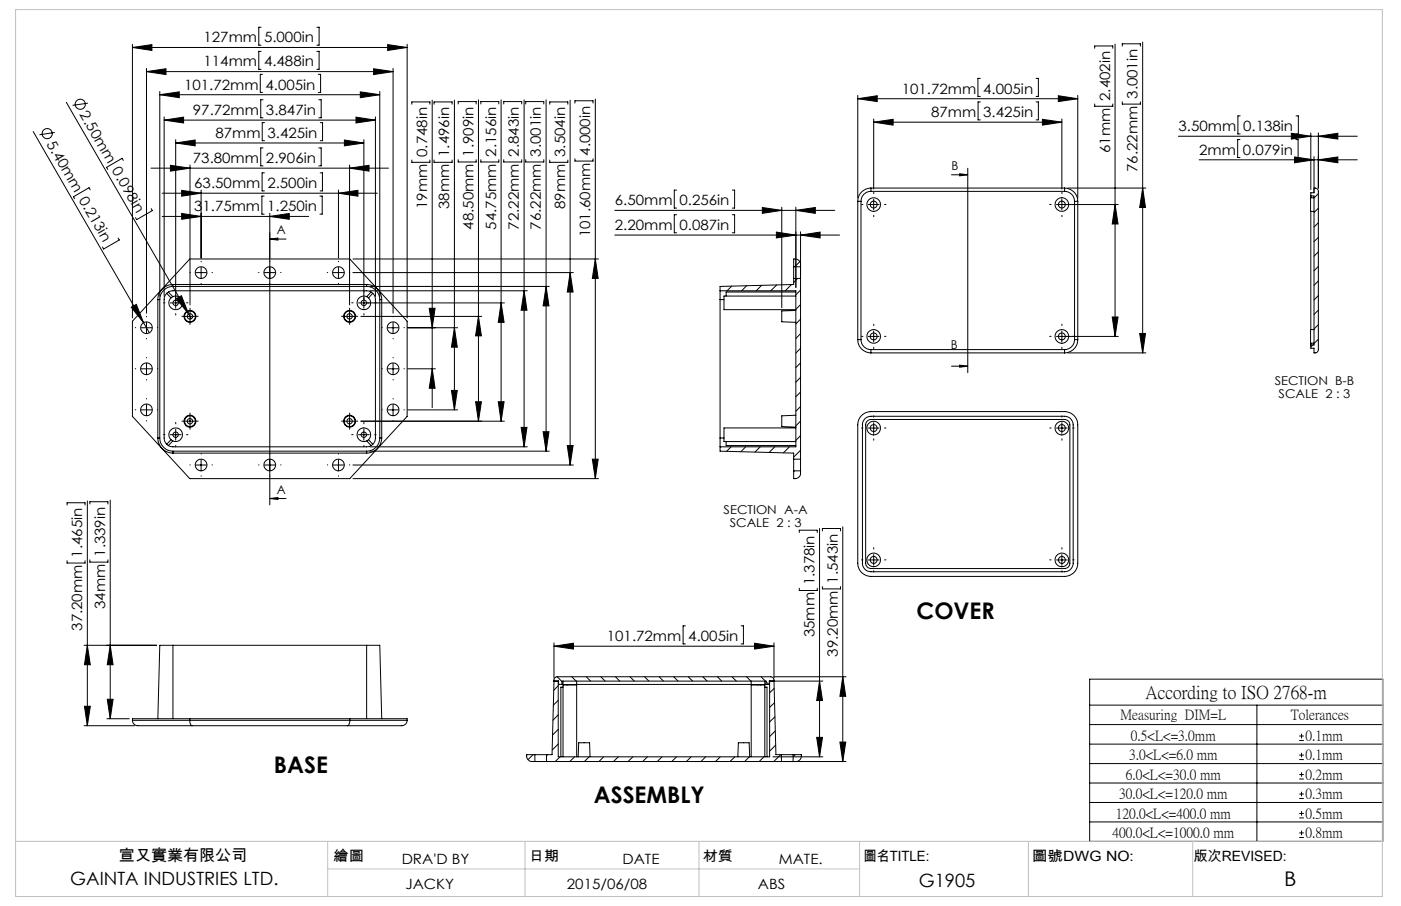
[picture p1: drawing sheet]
<svg xmlns="http://www.w3.org/2000/svg" width="432mm" height="279mm" viewBox="0 0 432 279" stroke-linecap="round" stroke-linejoin="round" font-family="sans-serif">
<g fill="none" stroke="#000" stroke-width=".31">
<path d="M40.8 14.6l6-.8v1.8zM40.8 13.7v84.4M40.8 14.6h84.7M80.5 15.8h-.7v5.6h.7M80.5 8.4h-.7v5.5h.7M97.6 15.8h.8v5.6h-.8M97.6 8.4h.8v5.5h-.8M119.5 13.8l6 .8-6 1zM125.5 13.7v84.4M337.4 14.9v-.7h5.6v.7M343.7 13.6v90.2M345.9 14.2v-.7h5.6v.7"/>
<path d="M352.2 13v95.8M20.4 31.5l37.7 65.3M27.1 31.8l-4.7 .7M45.2 22.1l6-.9v1.8zM45.2 21.1v75.5M45.2 22.1h75.9M49.2 28.2v63.2M49.2 29.2h67.9M49.2 29.2l6-.9v1.8zM50.6 37l6-.9v1.8zM50.6 36.1v55.3M50.6 37h65.1"/>
<path d="M80.9 22.9h-.7v5.6h.7M81.1 30.8h-.7v5.5h.7M81.5 37.8h-.7v5.6h.7M98.1 22.9h.7v5.6h-.7M98.2 30.8h.8v5.5h-.8M98.7 37.8h.7v5.6h-.7M109.7 36.1l6 .9-6 .9zM111.1 28.3l6 .9-6 .9zM115.1 21.2l6 .9-6 .9zM115.7 36.1v55.3M117.1 28.2v63.2M121.1 21.1v75.5"/>
<path d="M126.9 32.1v-.7h5.6v.7M133.2 30.9v94.8M133.8 32.1v-.7h5.5v.7M140.1 30.9v95.5M141.2 32.1v-.8h5.6v.8M147.5 30.8v99.1M148.2 32.1v-.8h5.5v.8M154.4 30.8v99.1M155.3 32.1v-.8h5.5v.8M161.5 30.8v107M162 32.1v-.8h5.6v.8M168.3 30.8v108.3"/>
<path d="M169.4 32.1v-.7h5.6v.7M175.7 30.9v112.5M177.2 31.8v-.7h5.6v.7M183.5 30.6v117M264.4 29.4v31.7M264.4 30.4h67.8M264.4 30.4l6-.9v1.8zM269.3 37.7l6-.9v1.8zM269.3 36.7v21.6M269.3 37.7h58M302.2 24.2h-.8v5.5h.8M302.2 31.4h-.8v5.6h.8"/>
<path d="M319.3 24.2h.7v5.5h-.7M319.3 31.4h.7v5.6h-.7M321.3 36.8l6 .9-6 .9zM326.2 29.5l6 .9-6 .9zM327.3 36.7v21.6M332.2 29.4v31.7M337.4 32.1v.7h5.6v-.7M345.9 31.4v.7h5.6v-.7M382.2 35.7h-.7v5.6h.7M399.5 35.7h.7v5.6h-.7M10.2 40.6l34 58.9M16.9 40.9l-4.7 .7"/>
<path d="M27.8 58.5l-.4-.6-4.8 2.8 .4 .6M38 49.5l-.4-.7-4.8 2.8 .4 .6M46.5 51.9h73.2M50 59.6h66.3M52.5 51l6.1 .9-6.1 .9zM54.2 44.1l5.9-.9v1.8zM54.2 43.1v52M54.2 44.1h57.9M56 58.7l6 .9-6 .9zM58.6 50.9v43.2M62 58.6v21M81.1 45.6h-.7v5.6h.7"/>
<path d="M81.5 53.3h-.7v5.6h.7M98.2 45.6h.8v5.6h-.8M98.7 53.3h.7v5.6h-.7M104.3 59.6l6-.9v1.8zM104.3 58.6v21M106.2 43.2l5.9 .9-5.9 .9zM107.7 51.9l6-.9v1.8zM107.7 50.9v43.2M112.1 43.1v52M126.9 49.4v.7h5.6v-.7M133.8 49.4v.7h5.5v-.7M141.2 49.2v.8h5.6v-.8"/>
<path d="M148.2 49.2v.8h5.5v-.8M155.3 49.2v.8h5.5v-.8M162 49.2v.8h5.6v-.8M169.4 49.4v.7h5.6v-.7M177.2 49v.7h5.6v-.7M208.5 58.6h-.7v5.6h.7M225.7 58.6h.7v5.6h-.7M268.4 59a3.1 3.1 0 0 0-3 3.1M268.4 58v1M268.4 58a4.1 4.1 0 0 0-4 4.1M268.4 58h59.7M268.4 59h59.7"/>
<path d="M293.3 53.9h5M295.8 53.6l2.5 .3-2.5 .3zM298.3 51.9v63M328.1 59a3.1 3.1 0 0 1 3.1 3.1M328.1 58v1M328.1 58a4.1 4.1 0 0 1 4.1 4.1M329.1 58h24.1M352.2 58l.9 6h-1.8zM363.2 42h55.1M369.6 49.3h48.7M382.2 43h-.7v5.6h.7M398 41.1l6 .9-6 .9z"/>
<path d="M399 48.4l6 .9-6 .9zM399.4 43h.7v5.6h-.7M404 41v17.5M405 48.3v11.1h-1v1M405 58a1.06 1.06 0 0 1 1.3 1v48.8a1.08 1.08 0 0 1-1.3 1v-1.4h-1v-1M406.3 42l6-.9v1.8zM406.3 49.3l6-.9v1.8zM406.3 59.7l-1.3 1.4M406.3 41v17M36.4 73.4l.4 .6-4.9 2.8-.3-.6M46.6 64.3l.4 .6-4.9 2.8-.3-.6M50 66.7h45.1"/>
<path d="M56 65.8l6 .9-6 .9zM58.5 79.9h49.3l17.7 19.2v29.3l-17.7 19.2h-49.3l-17.7-19.2v-29.3zM81.4 60.5h-.7v5.5h.7M83.1 73.7h5.1M83.1 73.7l2.6-.3v.6zM83.1 66.7l6-.9v1.8zM83.1 65.8v89.9M98.6 60.5h.7v5.5h-.7M108.8 79.9h75.7M183.5 79.9l.9 6h-1.8zM189.5 72.5h69.3M189.5 64.9h67.8"/>
<path d="M208.5 66.2h-.7v5.6h.7M225.7 66.2h.7v5.6h-.7M234.9 64l6 .9-6 .9zM239.3 71.6l6 .9-6 .9zM240.9 63.9v31M245.3 63.9v24.8M245.3 64.9l6-.9v1.8zM246.7 71.5v13.4M246.7 72.5l6.1-.9v1.8zM264.4 62.1h1M264.4 62.1v42.6M265.4 62.1v42.6"/>
<path d="M267.6 63.1h3.3M269.3 61.4v3.3M327.3 61.4v3.3M331.2 62.1h1M331.2 62.1v42.6M332.2 62.1v42.6M343.7 63.1l.9 6h-1.8zM344.7 63.1h-19.1M404 60.4v.6M404 65.2v36.4M404 60.4h1v46h-1M405 61h-1.1v4.2h1.1"/>
<path d="M406.3 64.2l-1.3 1.3M406.3 68.7l-1.3 1.3M406.3 73.2l-1.3 1.3M406.3 77.7l-1.3 1.3M40.5 94.8l1.5-.9 2.2 5.6zM44.2 99.5l1.8 3.1M45.2 99.4v3.3M48.6 92.4h.6M48.6 92.4v42.7M49.2 92.4v42.7M51.2 90.6l1.2-.8 .9-.1h59.7a2.74 2.74 0 0 1 2.7 2.7v42.7a2.69 2.69 0 0 1-2.7 2.7h-59.7a2.69 2.69 0 0 1-2.7-2.7v-42.7l.1-.9zM51.4 90.5l1.3 1.4"/>
<path d="M51.9 90.1l1.4 1.4M52.5 93.4h3.3M53.3 88.3a4.1 4.1 0 0 0-4.1 4.1M53.3 87.7a4.7 4.7 0 0 0-4.7 4.7M53.3 88.3h59.7M53.3 87.7v.6M53.3 87.7h59.7M54.4 92.1l1.5-.9 2.2 5.6zM56.9 97.6h3.3M58.1 96.8l.8 1.5M58.6 95.9v3.3M60.3 84.1h3.3"/>
<path d="M62 82.4v3.3M81.5 84.1h3.3M102.7 84.1h3.3M104.3 82.4v3.3M106.1 97.6h3.3M107.7 95.9v3.3M108.8 84.1h67.9M111.2 97.6h37.3M113 88.3a4.1 4.1 0 0 1 4.1 4.1M113 87.7a4.7 4.7 0 0 1 4.7 4.7M113 87.7v.6M114 88.3h55.3"/>
<path d="M114 89.7h48.5M114.4 90.1l-1.4 1.4M114.9 90.5l-1.3 1.4M117.1 92.4v42.7M117.1 92.4h.6M117.7 92.4v42.7M121.1 99.4v3.3M132.3 95.1h1.8l-.9 6zM147.5 97.6l.9 6h-1.8zM154.4 93.4l1 6h-1.8zM155.5 93.4h-45M161.5 89.7l.9 6h-1.8z"/>
<path d="M168.3 88.3l.9 6h-1.8zM175.7 84.1l.9 6h-1.8zM221.9 89.7v2.7M221.9 89.7h23.4v48.1h-23.4M221.9 92.4h1.2M221.9 92.4v42.7M225.5 88.2l-1.4 1.5M230.1 88.1l-1.5 1.6M234.7 88l-1.6 1.7M239.4 87.9l-1.8 1.8M243.9 87.7l-1.9 2M244.6 82.3h2.1v3.6"/>
<path d="M244.6 82.3v3.6M244.6 85.9v1.8l-22.7 .6v1.4M244.6 85.9h2.1M245.3 95.7l-4.4 .2v3.3l4.4 .2M245.3 91.3h-22.2v4.2h22.2M245.3 90.1h-21.5v1.2M245.9 85.9l-1.3 1.2M246.5 80.7l-1.5 1.6M246.7 81.5a1.71 1.71 0 0 0-2.1-1.6v2.4M246.7 85.9v55.7M246.7 89.5l-1.4 1.4M246.7 93.9l-1.4 1.5"/>
<path d="M246.7 98.4l-1.4 1.5M342.8 97.8h1.8l-.9 6zM406.3 82.2l-1.3 1.3M406.3 86.6l-1.3 1.4M406.3 91.2l-1.3 1.3M406.3 95.6l-1.3 1.4M43.5 113.7h3.3M43.5 101.1h3.3M45.2 112.1v3.3M119.5 113.7h3.3M119.5 101.1h3.3M121.1 112.1v3.3"/>
<path d="M125.6 113.7h8.6M125.6 101.1h15.4M133.2 113.7l.9 6h-1.8zM140.1 101.1l.8 6h-1.8zM246.7 102.9l-1.4 1.5M246.7 107.4l-1.4 1.5M246.7 111.9l-1.4 1.5M246.7 116.4l-1.4 1.5M264.4 104.7h1M264.4 104.7a4.1 4.1 0 0 0 4 4.1M265.4 104.7a3 3 0 0 0 3 3.1M267.6 103.8h3.3"/>
<path d="M268.4 107.8v1M268.4 108.8h59.7M268.4 107.8h59.7M269.3 102.1v3.3M293.3 112.9h5M295.8 112.6l2.5 .3-2.5 .3zM327.3 102.1v3.3M328.1 107.8v1M329.1 108.8h24.1M331.2 104.7a3.1 3.1 0 0 1-3.1 3.1M331.2 104.7h1M332.2 104.7a4.1 4.1 0 0 1-4.1 4.1"/>
<path d="M344.7 103.8h-19.1M351.3 102.8h1.8l-.9 6zM404 105.8v.6M404.6 106.4l-.6 .6M405 101.6h-1.1v4.2h1.1M406.3 100.1l-1.3 1.4M406.3 104.6l-1.3 1.3M43.5 126.4h3.3M45.2 124.7v3.4M48.6 135.1a4.7 4.7 0 0 0 4.7 4.6M48.6 135.1h.6M49.2 135.1a4.1 4.1 0 0 0 4.1 4"/>
<path d="M52.5 134.1h3.3M52.7 135.6l-1.3 1.4M53.3 136l-1.4 1.4M53.3 139.1h59.7M53.3 139.1v.6M53.3 139.7h59.7M54.2 132.4v3.3M56.9 129.9h3.3M58.6 128.2v3.4M106.1 129.9h3.3M107.7 128.2v3.4M110.5 134.1h3.3"/>
<path d="M111.2 129.9h44.3M112.1 132.4v3.3M113 139.1v.6M113 136l1.4 1.4M113.6 135.6l1.3 1.4M114 139.1h55.3M114 137.8h48.5M117.1 135.1a4.1 4.1 0 0 1-4.1 4M117.1 135.1h.6M117.7 135.1a4.7 4.7 0 0 1-4.7 4.6M119.5 126.4h3.3M121.1 124.7v3.4"/>
<path d="M125.6 126.4h15.4M139.1 120.4h1.8l-.8 6zM146.6 123.9h1.8l-.9 6zM153.6 123.9h1.8l-1 6zM160.6 131.8h1.8l-.9 6zM167.4 133.1h1.8l-.9 6zM174.8 137.4h1.8l-.9 6zM221.9 135.1v2.7M221.9 135.1h1.2M221.9 137.8v1.3l22.7 .6v1.9M223.8 136.2v1.2h21.5M225.3 137.8l-1.4 1.4"/>
<path d="M229.8 137.8l-1.5 1.5M234.3 137.8l-1.6 1.6M238.8 137.8l-1.7 1.7M243.3 137.8l-1.9 1.9M245.3 128.1l-4.4 .1v3.4l4.4 .1M245.3 132h-22.2v4.2h22.2M246.7 120.9l-1.4 1.4M246.7 125.4l-1.4 1.4M246.7 129.9l-1.4 1.4M246.7 134.3l-1.4 1.5M246.7 138.9l-2.1 2.1M265.7 128l1.3-.8 1.4-.3h59.7a4.1 4.1 0 0 1 4.1 4.1v42.7a4.1 4.1 0 0 1-4.1 4.1h-59.7a4.1 4.1 0 0 1-4-4.1v-42.7l.2-1.4z"/>
<path d="M266.6 129.2l.6-.5 1.2-.3h59.7a2.65 2.65 0 0 1 2.7 2.6v42.7a2.65 2.65 0 0 1-2.7 2.6h-59.7a2.59 2.59 0 0 1-2.6-2.6v-43.1zM267.3 129.9l1.1-.5h59.7a1.63 1.63 0 0 1 1.6 1.6v42.7a1.63 1.63 0 0 1-1.6 1.6h-59.7a1.63 1.63 0 0 1-1.6-1.6v-42.7zM267.6 132h3.3M269.3 130.4v3.3M325.6 132h3.3M327.3 130.4v3.3M20.7 155.8v-.8h5.5v.8M26.9 154.5v69.3M27.7 155.4v-.7h5.6v.7M34 154.2v67.5M60.3 143.4h3.3M62 141.7v3.4"/>
<path d="M81.5 143.4h3.3M83.1 153.7h5.1M83.1 153.7l2.6-.3v.6zM102.7 143.4h3.3M104.3 141.7v3.4M108.8 143.4h67.9M108.8 147.6h75.7M182.6 141.6h1.8l-.9 6zM244.6 141.6v3.6M244.6 145.2v2.4a1.85 1.85 0 0 0 2.1-2.4M244.6 141.6h2.1M244.6 145.2h2.1"/>
<path d="M244.9 145.2l-.3 .3M246.7 141.6v3.6M20.7 172.9v.7h5.5v-.7M27.7 172.6v.8h5.6v-.8M246.3 164.2v-.7h5.6v.7M252.6 163v70.4M253.5 163.7v-.7h5.5v.7M259.8 162.5v72.3M267.6 172.7h3.3M269.3 171v3.3M325.6 172.7h3.3M327.3 171v3.3"/>
<path d="M25.9 199h22.3M26.9 199l.9 6h-1.8zM34 199l.9 6h-1.8zM53.3 199h-4.1l-.6 22.7M53.3 199h59.7M53.3 199v22.7M113 199h4.1l.6 22.7M113 199v22.7M170.7 198.3v10.8M170.7 199.3h67.8M170.7 199.3l6-.9v1.8zM211.2 193h-.7v5.6h.7"/>
<path d="M228.4 193h.7v5.6h-.7M232.6 198.4l5.9 .9-5.9 .9zM238.5 198.3v10.8M246.3 181.4v.7h5.6v-.7M253.5 180.9v.7h5.5v-.7M26 217.8h1.8l-.9 6zM33.1 215.7h1.8l-.9 6zM170.7 210h1.5v1.1h1M170.7 210l-.6 22.7h-1.6M171.7 208.7a1.08 1.08 0 0 0-1 1.3M171.7 208.7h65.9a1.08 1.08 0 0 1 .9 1.3l.6 22.7h1.7M171.7 208.7l1.5 1.5"/>
<path d="M172 210v23.4h65.2v-23.4M172 211.5l-1.3 1.4M172 216l-1.5 1.5M173.2 211.1h.3M173.2 211.1v-1.1h62.9v1.1M173.5 210v1.1h4.2v-1.1M173.5 211.9h-.6v21.5M174.8 211.1v.1M176.2 208.7l1.4 1.3M177.7 211.1h53.8M180.7 208.7l1.3 1.3M185.2 208.7l1.3 1.3"/>
<path d="M189.7 208.7l1.3 1.3M194.2 208.7l1.3 1.3M198.6 208.7l1.4 1.3M203.2 208.7l1.3 1.3M207.6 208.7l1.4 1.3M212.1 208.7l1.4 1.3M216.6 208.7l1.3 1.3M221.1 208.7l1.3 1.3M225.6 208.7l1.3 1.3M230.1 208.7l1.3 1.3M231.5 210v1.1h4.2v-1.1M234.5 211.1v.1"/>
<path d="M234.6 208.7l1.3 1.3M235.7 211.1h.4M235.7 211.9h.7v21.5M236.1 210.3l.8 .8M238.5 208.7h22.2M238.6 212.3l-1.4 1.4M238.7 216.7l-1.5 1.5M252.6 210l.9 6h-1.8zM253.6 210h-16.5v1.1h-1M259.8 208.7l.9 6h-1.8zM335.8 209.4h90.4v50.1h-90.4zM335.8 217.5h90.4"/>
<path d="M387.4 217.5v42M25.9 223.8h15.6M32.9 221.7h6.9M40.8 222.1a1.67 1.67 0 0 0 1.7 1.7h81.3a1.67 1.67 0 0 0 1.7-1.7M40.8 222.1v-.4h84.7v.4M40.8 222.1h84.7M58.5 221.7v.7a1.32 1.32 0 0 0 .7 1.4M107.8 221.7v.7a1.27 1.27 0 0 1-.7 1.4M164.3 232.7l-1.6 1.6M164.9 234.8h3.6M164.9 232.7h3.6M164.9 232.7h-2.6a1.92 1.92 0 0 0 2.6 2.1"/>
<path d="M164.9 232.7v2.1M168.5 234.8h72.3M168.5 232.7v2.1M168.8 232.7l-.3 .3M172 224.9l-1.7 1.8M172 220.5l-1.6 1.6M172 229.4l-1.8 1.9M172.6 233.4l-1.5 1.4M173.5 233.4v-22.2h4.2v22.2M177.1 233.4l-1.5 1.4M178.2 233.4l.2-4.3h3.3l.2 4.3M181.6 233.4l-1.5 1.4"/>
<path d="M186.1 233.4l-1.5 1.4M190.6 233.4l-1.5 1.4M195.1 233.4l-1.5 1.4M199.5 233.4l-1.4 1.4M204 233.4l-1.4 1.4M208.5 233.4l-1.5 1.4M213 233.4l-1.4 1.4M217.5 233.4l-1.5 1.4M222 233.4l-1.5 1.4M226.5 233.4l-1.5 1.4M227.4 233.4l.2-4.3h3.3l.2 4.3M231 233.4l-1.5 1.4"/>
<path d="M231.5 233.4v-22.2h4.2v22.2M235.4 233.4l-1.4 1.4M238.2 233.4h15.4M238.8 221.1l-1.6 1.5M238.9 225.4l-1.7 1.8M239.1 229.8l-1.9 1.8M240.6 232.7l-2.1 2.1M240.8 232.7h3.6M240.8 232.7v2.1M241.8 234.8h18.9M244.4 232.7h2.6a1.75 1.75 0 0 1-1.7 2.1M244.4 232.7v2.1h-3.6"/>
<path d="M245.1 232.7l-.7 .7M251.7 227.4h1.8l-.9 6zM258.9 228.8h1.8l-.9 6zM335.8 223.4h90.4M335.8 229.5h90.4M335.8 235.5h90.4M400.4 228.4h1.4M400.4 227h1.4M400.4 234.2h1.4M400.4 232.9h1.4M400.4 238.9h1.4M401.1 226.3v1.4"/>
<path d="M401.1 232.2v1.3M401.1 238.2v1.3M335.8 241.5h90.4M335.8 247.5h90.4M335.8 253.5h90.4M400.4 240.2h1.4M400.4 246.2h1.4M400.4 244.9h1.4M400.4 252.2h1.4M400.4 250.9h1.4M400.4 258.3h1.4M400.4 256.9h1.4"/>
<path d="M401.1 244.2v1.4M401.1 250.2v1.4M401.1 256.2v1.4"/>
<circle cx="24.7" cy="32.2" r="1.56"/>
<circle cx="14.5" cy="41.2" r="1.55"/>
<circle cx="269.3" cy="63.1" r="2.1"/>
<circle cx="269.3" cy="63.1" r="1.06"/>
<circle cx="327.3" cy="63.1" r="1.06"/>
<circle cx="327.3" cy="63.1" r="2.1"/>
<circle cx="54.1" cy="93.4" r="2.11"/>
<circle cx="54.1" cy="93.4" r=".82"/>
<circle cx="58.5" cy="97.6" r=".83"/>
<circle cx="58.6" cy="97.6" r="1.67"/>
<circle cx="58.6" cy="97.6" r="1.83"/>
<circle cx="62" cy="84.1" r="1.8"/>
<circle cx="83.1" cy="84.1" r="1.8"/>
<circle cx="104.3" cy="84.1" r="1.8"/>
<circle cx="107.7" cy="97.6" r="1.67"/>
<circle cx="107.7" cy="97.6" r="1.83"/>
<circle cx="107.7" cy="97.6" r=".84"/>
<circle cx="112.1" cy="93.4" r=".83"/>
<circle cx="112.1" cy="93.4" r="2.1"/>
<circle cx="45.2" cy="113.7" r="1.8"/>
<circle cx="45.2" cy="101.1" r="1.8"/>
<circle cx="121.1" cy="113.7" r="1.8"/>
<circle cx="121.1" cy="101.1" r="1.8"/>
<circle cx="269.3" cy="103.7" r="1.06"/>
<circle cx="269.3" cy="103.7" r="2.1"/>
<circle cx="327.3" cy="103.7" r="2.1"/>
<circle cx="327.3" cy="103.7" r="1.06"/>
<circle cx="45.2" cy="126.4" r="1.8"/>
<circle cx="54.1" cy="134.1" r=".84"/>
<circle cx="54.2" cy="134.1" r="2.1"/>
<circle cx="58.5" cy="129.9" r=".83"/>
<circle cx="58.6" cy="129.9" r="1.66"/>
<circle cx="58.6" cy="129.9" r="1.83"/>
<circle cx="107.7" cy="129.9" r="1.66"/>
<circle cx="107.7" cy="129.9" r="1.83"/>
<circle cx="107.8" cy="129.9" r=".83"/>
<circle cx="112.1" cy="134.1" r="2.1"/>
<circle cx="112.1" cy="134.1" r=".82"/>
<circle cx="121.1" cy="126.4" r="1.8"/>
<circle cx="269.3" cy="132" r="2.1"/>
<circle cx="269.3" cy="132" r="1.06"/>
<circle cx="327.3" cy="132" r="2.1"/>
<circle cx="327.3" cy="132" r="1.06"/>
<circle cx="62" cy="143.4" r="1.8"/>
<circle cx="83.1" cy="143.4" r="1.8"/>
<circle cx="104.3" cy="143.4" r="1.8"/>
<circle cx="269.3" cy="172.7" r="2.1"/>
<circle cx="269.3" cy="172.7" r="1.06"/>
<circle cx="327.3" cy="172.7" r="2.1"/>
<circle cx="327.3" cy="172.7" r="1.06"/>
</g>
<g fill="none" stroke="#000" stroke-width=".31" stroke-dasharray="30.5 1.3 1.3 1.3">
<path d="M269.3 59.7v-.4M327.3 59.7v-.4M266 63.1h-.5M269.3 66.4v.4M272.6 63.1h.5M324 63.1h-.5M327.3 66.4v.4M330.6 63.1h.5M45.2 97.7v-.1M50.8 93.4h-.4M54.2 96.7v.4M54.2 90v-.4"/>
<path d="M56.9 97.5h-.8M57.5 93.4h.4M58.6 99.2v.8M58.6 95.9v-.9M58.7 84h-.2M60.2 97.5h.9M62 87.4v.1M62 80.7v-.1M65.3 84h.2M79.8 84h-.1M83.2 87.4v.1M83.2 80.7v-.1"/>
<path d="M86.5 84h.1M101 84h-.1M104.3 87.4v.1M104.3 80.7v-.1M106.1 97.5h-.8M107.7 84h.1M107.8 99.2v.8M107.8 95.9v-.9M108.8 93.4h-.4M109.4 97.5h.9M112.2 96.7v.4M112.2 90v-.4"/>
<path d="M115.5 93.4h.4M121.2 97.7v-.1M41.8 101h-.1M41.8 113.7h-.1M45.2 104.4v.1M45.2 117v.2M45.2 110.4v-.2M48.5 101h.1M48.5 113.7h.1M117.8 113.7h-.1M117.8 101h-.1M121.2 117v.2"/>
<path d="M121.2 110.4v-.2M121.2 104.4v.1M124.5 113.7h.1M124.5 101h.1M266 103.7h-.5M269.3 107.1v.4M269.3 100.4v-.4M272.6 103.7h.5M324 103.7h-.5M327.3 107.1v.4M327.3 100.4v-.4M330.6 103.7h.5"/>
<path d="M41.8 126.4h-.1M45.2 129.7v.1M45.2 123v-.1M48.5 126.4h.1M50.8 134h-.4M54.2 137.4v.4M54.2 130.7v-.4M56.9 129.9h-.8M57.5 134h.4M58.6 131.5v.9M58.6 128.2v-.8M60.2 129.9h.9"/>
<path d="M106.1 129.9h-.8M107.8 131.5v.9M107.8 128.2v-.8M108.8 134h-.4M109.4 129.9h.9M112.2 137.4v.4M112.2 130.7v-.4M115.5 134h.4M117.8 126.4h-.1M121.2 129.7v.1M121.2 123v-.1M124.5 126.4h.1"/>
<path d="M266 132h-.5M269.3 128.7v-.5M269.3 135.3v.5M272.6 132h.5M324 132h-.5M327.3 128.7v-.5M327.3 135.3v.5M330.6 132h.5M58.7 143.4h-.2M62 146.7v.1M62 140v-.1M65.3 143.4h.2"/>
<path d="M79.8 143.4h-.1M83.2 146.7v.1M83.2 140v-.1M86.5 143.4h.1M101 143.4h-.1M104.3 146.7v.1M104.3 140v-.1M107.7 143.4h.1M266 172.7h-.5M269.3 169.3v-.4M269.3 176v.4M272.6 172.7h.5"/>
<path d="M324 172.7h-.5M327.3 169.3v-.4M327.3 176v.4M330.6 172.7h.5"/>
</g>
<path d="M4.8 3h421.2v273.5h-421.2zM4.8 259.5h421.2M101 259.5v17M161.8 259.5v17M215.4 259.5v17M264.9 259.5v17M317 259.5v17M367.6 259.5v17M101 268h163.9" fill="none" stroke="#c0c0c0" stroke-width=".31"/>
<g fill="#000">
<path d="M40.5 94.8l1.5-.9 2.2 5.6zM54.4 92.1l1.5-.9 2.2 5.6z"/>
<path d="M40.8 14.6l6-.8v1.8zM119.5 13.8l6 .8-6 1z"/>
<path d="M49.2 29.2l6-.9v1.8zM111.1 28.3l6 .9-6 .9z"/>
<path d="M50.6 37l6-.9v1.8zM109.7 36.1l6 .9-6 .9z"/>
<path d="M54.2 44.1l5.9-.9v1.8zM106.2 43.2l5.9 .9-5.9 .9z"/>
<path d="M52.5 51l6.1 .9-6.1 .9zM107.7 51.9l6-.9v1.8zM45.2 22.1l6-.9v1.8zM115.1 21.2l6 .9-6 .9zM264.4 30.4l6-.9v1.8zM326.2 29.5l6 .9-6 .9zM269.3 37.7l6-.9v1.8zM321.3 36.8l6 .9-6 .9z"/>
<path d="M56 58.7l6 .9-6 .9zM104.3 59.6l6-.9v1.8zM56 65.8l6 .9-6 .9zM83.1 66.7l6-.9v1.8z"/>
<path d="M295.8 53.6l2.5 .3-2.5 .3zM295.8 112.6l2.5 .3-2.5 .3z"/>
<path d="M398 41.1l6 .9-6 .9zM406.3 42l6-.9v1.8zM399 48.4l6 .9-6 .9zM406.3 49.3l6-.9v1.8z"/>
<path d="M83.1 73.7l2.6-.3v.6zM83.1 153.7l2.6-.3v.6z"/>
<path d="M183.5 79.9l.9 6h-1.8zM182.6 141.6h1.8l-.9 6zM175.7 84.1l.9 6h-1.8zM174.8 137.4h1.8l-.9 6zM147.5 97.6l.9 6h-1.8zM146.6 123.9h1.8l-.9 6zM140.1 101.1l.8 6h-1.8zM139.1 120.4h1.8l-.8 6zM132.3 95.1h1.8l-.9 6zM133.2 113.7l.9 6h-1.8zM352.2 58l.9 6h-1.8zM351.3 102.8h1.8l-.9 6zM343.7 63.1l.9 6h-1.8zM342.8 97.8h1.8l-.9 6z"/>
<path d="M239.3 71.6l6 .9-6 .9zM246.7 72.5l6.1-.9v1.8z"/>
<path d="M245.3 64.9l6-.9v1.8zM234.9 64l6 .9-6 .9z"/>
<path d="M154.4 93.4l1 6h-1.8zM153.6 123.9h1.8l-1 6zM26.9 199l.9 6h-1.8zM26 217.8h1.8l-.9 6zM34 199l.9 6h-1.8zM33.1 215.7h1.8l-.9 6z"/>
<path d="M161.5 89.7l.9 6h-1.8zM160.6 131.8h1.8l-.9 6z"/>
<path d="M168.3 88.3l.9 6h-1.8zM167.4 133.1h1.8l-.9 6z"/>
<path d="M170.7 199.3l6-.9v1.8zM232.6 198.4l5.9 .9-5.9 .9z"/>
<path d="M252.6 210l.9 6h-1.8zM251.7 227.4h1.8l-.9 6z"/>
<path d="M258.9 228.8h1.8l-.9 6zM259.8 208.7l.9 6h-1.8z"/>
</g>
<g font-size="7.1">
<text x="282.5" y="191">COVER</text>
<text x="84.4" y="238.5">BASE</text>
<text x="183" y="247.8">ASSEMBLY</text>
</g>
<text font-size="6.2" x="395.8" y="273.3">B</text>
<g font-size="5.6">
<text x="353.1" y="215.1">According to ISO 2768-m</text>
<text x="21.7" y="272.9">GAINTA INDUSTRIES LTD.</text>
<text x="283.2" y="273.5">G1905</text>
</g>
<text font-size="4.9" x="36.7" y="265.4">宣又實業有限公司</text>
<g font-size="4.4">
<text x="62.7" y="13">127mm</text>
<text x="81.4" y="13">5.000in</text>
<text x="62.7" y="20.5">114mm</text>
<text x="81.4" y="20.5">4.488in</text>
<text x="56.7" y="27.6">101.72mm</text>
<text x="81.8" y="27.6">4.005in</text>
<text x="277.9" y="28.8">101.72mm</text>
<text x="303" y="28.8">4.005in</text>
<text x="24.4" y="35.3" transform="rotate(60 24.4 35.3)">2.50mm 0.098in</text>
<text x="59.5" y="35.4">97.72mm</text>
<text x="82" y="35.4">3.847in</text>
<text x="342.1" y="31.2" transform="rotate(-90 342.1 31.2)">2.402in</text>
<text x="350.6" y="30.5" transform="rotate(-90 350.6 30.5)">3.001in</text>
<text x="287" y="36.1">87mm</text>
<text x="303.1" y="36.1">3.425in</text>
<text x="363.2" y="40.4">3.50mm</text>
<text x="383.1" y="40.4">0.138in</text>
<text x="14.2" y="44.3" transform="rotate(60 14.2 44.3)">5.40mm 0.213in</text>
<text x="66.4" y="42.5">87mm</text>
<text x="82.4" y="42.5">3.425in</text>
<text x="342.1" y="47.2" transform="rotate(-90 342.1 47.2)">61mm</text>
<text x="369.6" y="47.7">2mm</text>
<text x="383.1" y="47.7">0.079in</text>
<text x="59.5" y="50.3">73.80mm</text>
<text x="82" y="50.3">2.906in</text>
<text x="131.6" y="48.4" transform="rotate(-90 131.6 48.4)">0.748in</text>
<text x="138.5" y="48.4" transform="rotate(-90 138.5 48.4)">1.496in</text>
<text x="145.9" y="48.3" transform="rotate(-90 145.9 48.3)">1.909in</text>
<text x="152.9" y="48.3" transform="rotate(-90 152.9 48.3)">2.156in</text>
<text x="160" y="48.3" transform="rotate(-90 160 48.3)">2.843in</text>
<text x="166.7" y="48.3" transform="rotate(-90 166.7 48.3)">3.001in</text>
<text x="174.2" y="48.4" transform="rotate(-90 174.2 48.4)">3.504in</text>
<text x="181.9" y="48.1" transform="rotate(-90 181.9 48.1)">4.000in</text>
<text x="350.6" y="53" transform="rotate(-90 350.6 53)">76.22mm</text>
<text x="59.9" y="58">63.50mm</text>
<text x="82.4" y="58">2.500in</text>
<text x="59.8" y="65.1">31.75mm</text>
<text x="82.3" y="65.1">1.250in</text>
<text x="131.6" y="64.5" transform="rotate(-90 131.6 64.5)">19mm</text>
<text x="138.5" y="64.5" transform="rotate(-90 138.5 64.5)">38mm</text>
<text x="174.2" y="64.5" transform="rotate(-90 174.2 64.5)">89mm</text>
<text x="189.5" y="63.3">6.50mm</text>
<text x="209.4" y="63.3">0.256in</text>
<text x="145.9" y="70.9" transform="rotate(-90 145.9 70.9)">48.50mm</text>
<text x="152.9" y="70.9" transform="rotate(-90 152.9 70.9)">54.75mm</text>
<text x="160" y="70.9" transform="rotate(-90 160 70.9)">72.22mm</text>
<text x="166.7" y="70.9" transform="rotate(-90 166.7 70.9)">76.22mm</text>
<text x="189.5" y="70.9">2.20mm</text>
<text x="209.4" y="70.9">0.087in</text>
<text x="181.9" y="73.2" transform="rotate(-90 181.9 73.2)">101.60mm</text>
<text x="25.4" y="172" transform="rotate(-90 25.4 172)">1.465in</text>
<text x="32.4" y="171.7" transform="rotate(-90 32.4 171.7)">1.339in</text>
<text x="258.2" y="180" transform="rotate(-90 258.2 180)">1.543in</text>
<text x="251" y="180.5" transform="rotate(-90 251 180.5)">1.378in</text>
<text x="32.4" y="187.8" transform="rotate(-90 32.4 187.8)">34mm</text>
<text x="25.4" y="194.5" transform="rotate(-90 25.4 194.5)">37.20mm</text>
<text x="187" y="197.7">101.72mm</text>
<text x="212.1" y="197.7">4.005in</text>
<text x="251" y="196.5" transform="rotate(-90 251 196.5)">35mm</text>
<text x="258.2" y="202.5" transform="rotate(-90 258.2 202.5)">39.20mm</text>
<text x="345.3" y="221.8">Measuring DIM=L</text>
<text x="397.8" y="221.8">Tolerances</text>
<text x="348.6" y="228.1">0.5&lt;L&lt;=3.0mm</text>
<text x="402.4" y="228.3">0.1mm</text>
<text x="348" y="234.2">3.0&lt;L&lt;=6.0 mm</text>
<text x="402.4" y="234.2">0.1mm</text>
<text x="347" y="240.2">6.0&lt;L&lt;=30.0 mm</text>
<text x="402.4" y="240.2">0.2mm</text>
<text x="344.9" y="246.2">30.0&lt;L&lt;=120.0 mm</text>
<text x="402.4" y="246.2">0.3mm</text>
<text x="343.9" y="252.2">120.0&lt;L&lt;=400.0 mm</text>
<text x="402.4" y="252.2">0.5mm</text>
<text x="342.9" y="258.2">400.0&lt;L&lt;=1000.0 mm</text>
<text x="402.4" y="258.2">0.8mm</text>
<text x="102.8" y="265.4">繪圖</text>
<text x="123.8" y="266.4">DRA'D BY</text>
<text x="163" y="265.4">日期</text>
<text x="191.8" y="266.4">DATE</text>
<text x="216.6" y="265.4">材質</text>
<text x="240" y="266.4">MATE.</text>
<text x="266.1" y="265.4">圖名TITLE:</text>
<text x="318" y="265.4">圖號DWG NO:</text>
<text x="368" y="265.4">版次REVISED:</text>
<text x="124.9" y="274.2">JACKY</text>
<text x="174.7" y="274.2">2015/06/08</text>
<text x="233.6" y="274.2">ABS</text>
</g>
<g font-size="3.7">
<text x="293.3" y="52.5">B</text>
<text x="85.4" y="72.3">A</text>
<text x="293" y="107.6">B</text>
<text x="392.9" y="118.6">SECTION B-B</text>
<text x="394.1" y="122.6">SCALE 2 : 3</text>
<text x="85.4" y="152.3">A</text>
<text x="223" y="158.6">SECTION A-A</text>
<text x="224.9" y="162.6">SCALE 2 : 3</text>
</g>
</svg>
